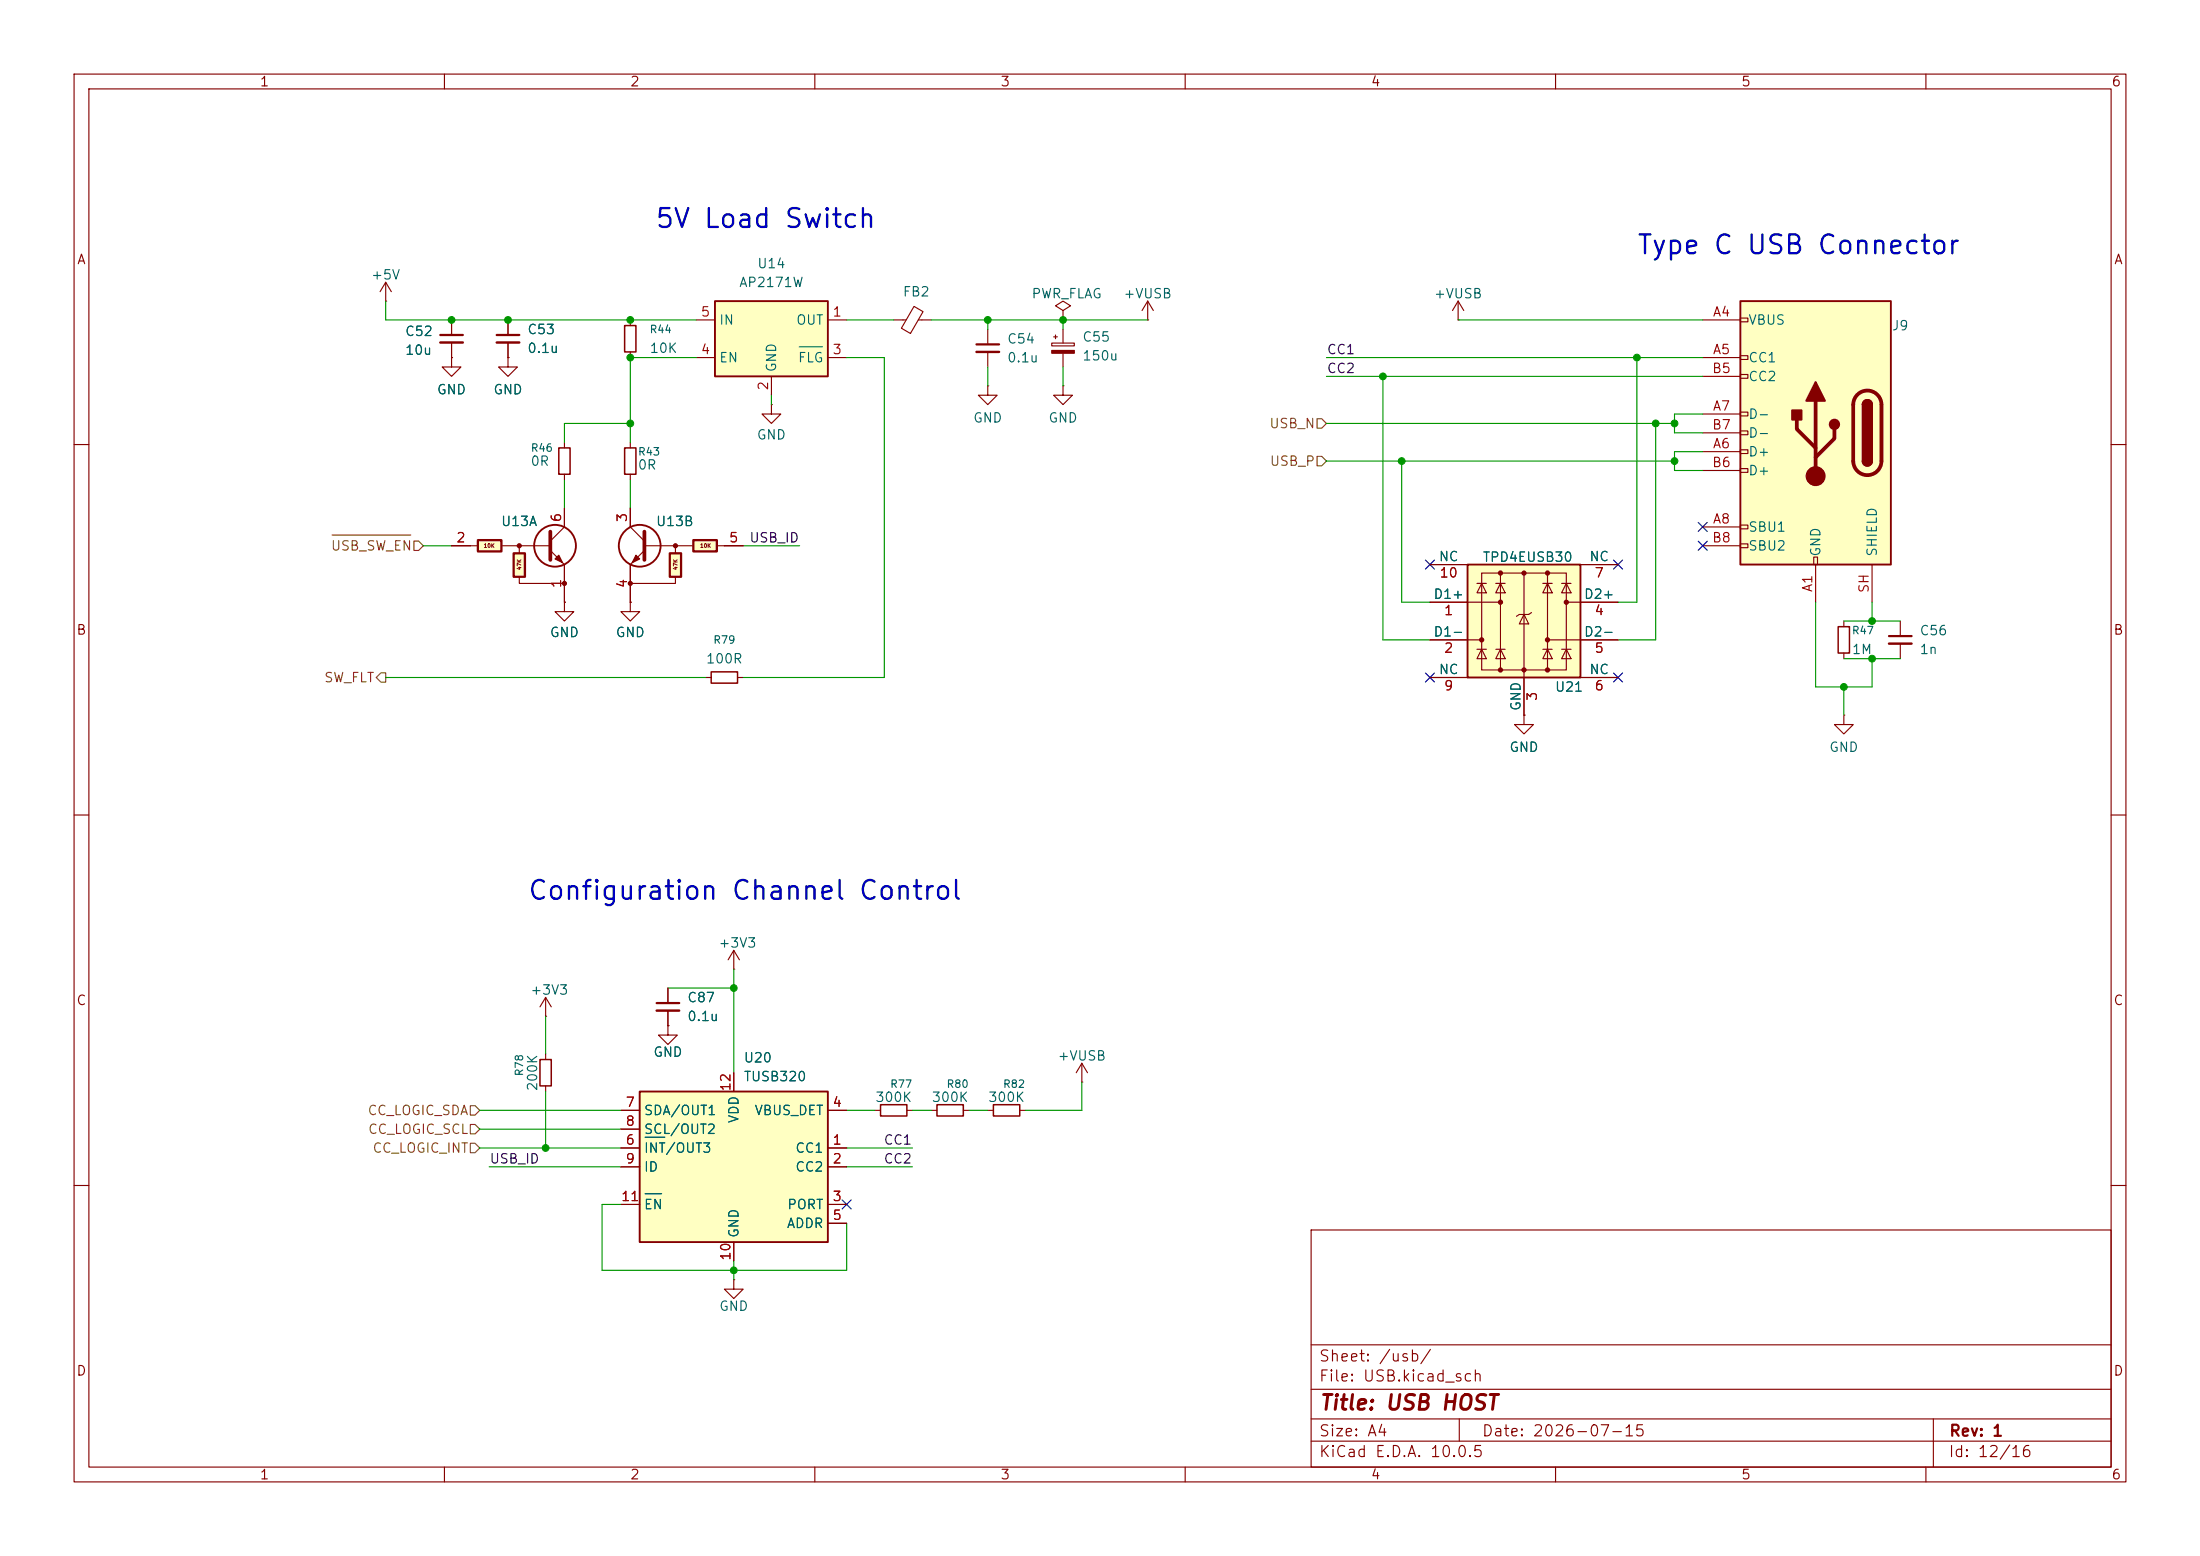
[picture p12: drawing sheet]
<svg xmlns="http://www.w3.org/2000/svg" width="297mm" height="210mm" viewBox="0 0 297 210" stroke-linecap="round" stroke-linejoin="round" font-family="sans-serif">
<g fill="none" stroke="#840000" stroke-width=".15">
<path d="M10 10h277v190h-277zM12 12h273v186h-273zM60 10v2M110 10v2M160 10v2M210 10v2M260 10v2M10 60h2M285 60h2M10 110h2M285 110h2M99.1 130.8h.1"/>
<path d="M99.1 128.3l-.8 1.2M99.1 128.3l.7 1.2M99.1 128.3v2.5M10 160h2M177 166h108v32h-108zM285 160h2M60 198v2M110 198v2M160 198v2M177 194.5h108M177 191.5h108M177 187.5h108"/>
<path d="M177 181.5h108M197 191.5v3M210 198v2M260 198v2M261 191.5v6.5"/>
</g>
<path d="M86.4 147.3h25.4v20.3h-25.4z" fill="#ffffc2"/>
<path d="M86.4 147.3h25.4v20.3h-25.4z" fill="none" stroke="#840000" stroke-width=".25"/>
<g fill="none" stroke="#840000" stroke-width=".15">
<path d="M52.1 38.1l-.8 1.3M52.1 38.1l.7 1.3M52.1 38.1v2.5M52.1 40.6h.1M61 48.3v1.2h-1.3l1.3 1.3 1.2-1.3h-1.2M61 48.3h.1M85.1 43.2v.7M85.1 47.5v.8M120.6 43.2h1.7M123.4 41.4l1.2 .7-1.7 2.9-1.2-.7zM124 43.2h1.7M76.2 81.3v1.3h-1.3l1.3 1.2 1.3-1.2h-1.3"/>
<path d="M76.2 81.3h.1M85.1 81.3v1.3h-1.3l1.3 1.2 1.3-1.2h-1.3M85.1 81.3h.1M95.2 91.4h.8M99.6 91.4h.7M73.7 142.2v.8M73.7 146.6v.7M83.8 154.9h2.6M83.8 157.5h2.6M83.8 149.9h2.6M83.8 152.4h2.6M99.1 144.8v2.5"/>
<path d="M111.8 154.9h2.5M111.8 157.5h2.5M111.8 149.9h2.5M118.1 149.9h.8M122.4 149.9h.8M83.8 162.6h2.6M99.1 167.6v2.6M111.8 162.6h2.5M111.8 165.1h2.5"/>
</g>
<path d="M87.1 153.5h2.6M87.1 161.1h2.2" fill="none" stroke="#006464" stroke-width=".15"/>
<path d="M84.3 43.9h1.6v3.6h-1.6zM96 90.7h3.6v1.5h-3.6zM72.9 143h1.5v3.6h-1.5zM118.9 149.1h3.5v1.5h-3.5z" fill="none" stroke="#840000" stroke-width=".2"/>
<path d="M96.5 40.6h15.3v10.2h-15.3z" fill="#ffffc2"/>
<path d="M96.5 40.6h15.3v10.2h-15.3z" fill="none" stroke="#840000" stroke-width=".25"/>
<path d="M94 43.2h2.5M94 48.3h2.5M104.1 50.8v2.5M111.8 43.2h2.5M111.8 48.3h2.5M125.7 149.9h.8M130 149.9h.8" fill="none" stroke="#840000" stroke-width=".15"/>
<path d="M107.9 46.8h3.1" fill="none" stroke="#006464" stroke-width=".15"/>
<path d="M126.5 149.1h3.5v1.5h-3.5z" fill="none" stroke="#840000" stroke-width=".2"/>
<g fill="#ffffc2">
<path d="M64.5 72.9h3.2v1.5h-3.2z"/>
<path d="M69.3 74.7h1.6v3.2h-1.6z"/>
</g>
<g fill="#840000" stroke="#840000" stroke-width=".15">
<path d="M74.9 75.4l.5-.5 .5 1z"/>
<circle cx="70.1" cy="73.7" r=".27"/>
<circle cx="76.2" cy="78.7" r=".27"/>
</g>
<path d="M85.1 59.7v.8M104.1 54.6v1.3h-1.2l1.2 1.3 1.3-1.3h-1.3M104.1 54.6h.1M61 73.7h3.5M67.8 73.7h6.4M70.1 78v.7h6.1M70.1 73.7v1M74.3 74.3l1.9 1.9v5.1M76.2 68.6v2.5l-1.9 1.9M85.1 64v.8" fill="none" stroke="#840000" stroke-width=".15"/>
<path d="M64.5 72.9h3.2v1.5h-3.2zM69.3 74.7h1.6v3.2h-1.6z" fill="none" stroke="#840000" stroke-width=".3"/>
<path d="M74.3 71.8v3.8" fill="none" stroke="#840000" stroke-width=".51"/>
<circle cx="74.9" cy="73.7" r="2.82" fill="none" stroke="#840000" stroke-width=".25"/>
<path d="M84.3 60.5h1.6v3.5h-1.6z" fill="none" stroke="#840000" stroke-width=".2"/>
<g fill="#ffffc2">
<path d="M93.6 72.9h3.2v1.5h-3.2z"/>
<path d="M90.4 74.7h1.5v3.2h-1.5z"/>
</g>
<g fill="#840000" stroke="#840000" stroke-width=".15">
<path d="M85.9 74.9l.5 .5-1.1 .5z"/>
<path d="M142 47.3h3v.4h-3z"/>
<circle cx="91.2" cy="73.7" r=".27"/>
<circle cx="85.1" cy="78.7" r=".27"/>
</g>
<g fill="none" stroke="#840000" stroke-width=".15">
<path d="M68.6 43.2v2M68.6 46.2v2.1M76.2 59.7v.8M133.3 52.1v1.2h-1.2l1.2 1.3 1.3-1.3h-1.3M133.3 52.1h.1M133.3 44.5v2M133.3 47.5v2M142 46.3h3v.4h-3zM142.2 45.5h.5M142.5 45.2v.5M143.5 41.9l1-.6-1-.7-1 .7 1 .6v1.3M143.5 43.2h.1"/>
<path d="M143.5 52.1v1.2h-1.3l1.3 1.3 1.3-1.3h-1.3M143.5 52.1h.1M143.5 44.5v1.8M143.5 47.7v1.8M154.9 43.2h.1M154.9 40.6l-.7 1.3M154.9 40.6l.8 1.3M154.9 40.6v2.6M196.8 43.2h.1M196.8 40.6l-.7 1.3M196.8 40.6l.8 1.3M196.8 40.6v2.6"/>
<path d="M76.2 64v.8M85.1 68.6v2.5l1.9 1.9M87 74.3l-1.9 1.9v5.1M87.1 73.7h6.4M91.2 78v.7h-6.1M91.2 73.7v1M96.8 73.7h3.5M205.7 96.5v1.3h-1.2l1.2 1.3 1.3-1.3h-1.3M205.7 96.5h.1M248.9 96.5v1.3h-1.3l1.3 1.3 1.3-1.3h-1.3M248.9 96.5h.1M248.9 83.8v.8"/>
<path d="M248.9 88.1v.8M73.7 137.2h.1M73.7 134.6l-.8 1.3M73.7 134.6l.7 1.3M73.7 134.6v2.6M90.2 133.4v2M90.2 136.4v2M133.3 149.9h.8M137.7 149.9h.7M146 146.1h.1M146 143.5l-.7 1.3M146 143.5l.8 1.3"/>
<path d="M146 143.5v2.6"/>
</g>
<path d="M67.1 45.2h3M131.8 46.5h3.1M90.4 74.7h1.5v3.2h-1.5zM93.6 72.9h3.2v1.5h-3.2zM88.6 135.4h3.1" fill="none" stroke="#840000" stroke-width=".3"/>
<path d="M87 71.8v3.8" fill="none" stroke="#840000" stroke-width=".51"/>
<circle cx="86.4" cy="73.7" r="2.82" fill="none" stroke="#840000" stroke-width=".25"/>
<path d="M67.1 46.2h3M131.8 47.5h3.1M88.6 136.4h3.1" fill="none" stroke="#840000" stroke-width=".33"/>
<path d="M75.4 60.5h1.6v3.5h-1.6zM248.2 84.6h1.5v3.5h-1.5zM134.1 149.1h3.6v1.5h-3.6z" fill="none" stroke="#840000" stroke-width=".2"/>
<path d="M198.1 76.2h15.3v15.2h-15.3z" fill="#ffffc2"/>
<g fill="none" stroke="#840000" stroke-width=".15">
<path d="M61 43.2v2M61 46.2v2.1M68.6 48.3v1.2h-1.3l1.3 1.3 1.2-1.3h-1.2M68.6 48.3h.1M193 76.2h5.1M199.4 78.7h1.3M200 77.3h11.5v13.1h-11.5zM200 78.7l.7 1.3h-1.3zM201.9 78.7h1.3M202.6 78.7l.6 1.3h-1.3zM202.6 77.3v13.1M205.7 77.3v19.2"/>
<path d="M208.3 78.7h1.2M208.9 78.7l.6 1.3h-1.2zM208.9 77.3v13.1M210.8 78.7h1.3M211.5 78.7l.6 1.3h-1.3zM213.4 76.2h5M193 81.3h9.6M193 86.4h7M193 91.4h5.1M199.4 87.6h1.3M200 87.6l.7 1.3h-1.3zM201.9 87.6h1.3"/>
<path d="M202.6 87.6l.6 1.3h-1.3zM205.7 82.9l.7 1.3h-1.3zM206.8 82.7l-.4 .2h-1.3l-.4 .3M208.3 87.6h1.2M208.9 87.6l.6 1.3h-1.2zM208.9 86.4h9.5M210.8 87.6h1.3M211.5 87.6l.6 1.3h-1.3zM211.5 81.3h6.9M213.4 91.4h5M256.5 83.8v2.1M256.5 86.9v2"/>
</g>
<path d="M198.1 76.2h15.3v15.2h-15.3z" fill="none" stroke="#840000" stroke-width=".25"/>
<g fill="#840000" stroke="#840000" stroke-width=".15">
<circle cx="200" cy="86.4" r=".28"/>
<circle cx="202.6" cy="77.3" r=".28"/>
<circle cx="202.6" cy="81.3" r=".28"/>
<circle cx="202.6" cy="90.4" r=".28"/>
<circle cx="205.7" cy="77.3" r=".28"/>
<circle cx="205.7" cy="90.4" r=".28"/>
<circle cx="208.9" cy="77.3" r=".28"/>
<circle cx="208.9" cy="86.4" r=".28"/>
<circle cx="208.9" cy="90.4" r=".28"/>
<circle cx="211.5" cy="81.3" r=".28"/>
</g>
<path d="M59.4 45.2h3.1M255 85.9h3.1" fill="none" stroke="#840000" stroke-width=".3"/>
<path d="M59.4 46.2h3.1M255 86.9h3.1" fill="none" stroke="#840000" stroke-width=".33"/>
<path d="M234.9 40.6h20.4v35.6h-20.4z" fill="#ffffc2"/>
<g fill="none" stroke="#840000" stroke-width=".15">
<path d="M61 48.3h.1M61 43.2v2M61 46.2v2.1M68.6 48.3h.1M68.6 43.2v2M68.6 46.2v2.1M229.9 43.2h5M229.9 48.3h5M229.9 55.9h5M229.9 50.8h5M229.9 58.4h5M234.9 42.9h1.1v.5h-1.1z"/>
<path d="M234.9 48h1.1v.5h-1.1zM234.9 50.5h1.1v.6h-1.1zM234.9 55.6h1.1v.5h-1.1zM234.9 58.2h1.1v.5h-1.1zM61 73.7h2.5M76.2 68.6v2.5M76.2 76.2v5.1M85.1 68.6v2.5M85.1 76.2v5.1M97.8 73.7h2.5M193 76.2h5.1M213.4 76.2h5"/>
<path d="M229.9 61h5M229.9 71.1h5M229.9 63.5h5M229.9 73.7h5M234.9 60.7h1.1v.5h-1.1zM234.9 63.2h1.1v.6h-1.1zM234.9 70.9h1.1v.5h-1.1zM234.9 73.4h1.1v.5h-1.1zM244.9 75.2h.5v1h-.5zM245.1 76.2v5.1M252.7 76.2v5.1M76.2 81.3h.1"/>
<path d="M85.1 81.3h.1M193 81.3h5.1M193 86.4h5.1M193 91.4h5.1M205.7 96.5h.1M205.7 91.4v5.1M213.4 81.3h5M213.4 86.4h5M213.4 91.4h5M90.2 138.4v1.3h-1.3l1.3 1.3 1.2-1.3h-1.2M90.2 138.4h.1M90.2 133.4v2"/>
<path d="M90.2 136.4v2M83.8 154.9h2.6M83.8 157.5h2.6M83.8 149.9h2.6M83.8 152.4h2.6M99.1 144.8v2.5M111.8 154.9h2.5M111.8 157.5h2.5M111.8 149.9h2.5M83.8 162.6h2.6M99.1 172.7v1.3h-1.3l1.3 1.3 1.2-1.3h-1.2M99.1 172.7h.1"/>
<path d="M99.1 167.6v2.6M111.8 162.6h2.5M111.8 165.1h2.5"/>
</g>
<path d="M234.9 40.6h20.4v35.6h-20.4zM251.5 54.6a.64 .64 0 0 1 .6-.6 .64 .64 0 0 1 .6 .6M251.5 62.2a.64 .64 0 0 0 .6 .7 .64 .64 0 0 0 .6-.7" fill="none" stroke="#840000" stroke-width=".25"/>
<path d="M242.6 56.6v1.3l2.5 2.6M245.1 54.1v10.2M247.6 57.9v1.3l-2.5 2.5M250.7 53.3a1.9 1.9 0 0 1 2.1-.4 1.9 1.9 0 0 1 1.2 1.7v7.6a1.91 1.91 0 0 1-1.9 1.9 1.91 1.91 0 0 1-1.9-1.9v-7.6a1.9 1.9 0 0 1 .5-1.3z" fill="none" stroke="#840000" stroke-width=".51"/>
<g fill="#840000" stroke="#840000" stroke-width=".25">
<path d="M251.5 54.6h1.2v7.6h-1.2z"/>
<path d="M251.6 54.2a.64 .64 0 0 1 .7-.2 .64 .64 0 0 1 .4 .6h-1.2z"/>
<path d="M251.5 62.2h1.2a.64 .64 0 0 1-.6 .7 .64 .64 0 0 1-.6-.7z"/>
<path d="M245.1 51.6l1.3 2.5h-2.6z"/>
<path d="M241.9 55.4h1.3v1.2h-1.3z"/>
<circle cx="247.6" cy="57.3" r=".63"/>
</g>
<circle cx="245.1" cy="64.3" r="1.27" fill="#840000" stroke="#840000" stroke-width=".15"/>
<path d="M177.8 56.5h.6l.7 .7-.7 .6h-.6zM44.8 72.2h10.7M55.9 73h.6l.6 .7-.6 .6h-.6zM177.8 61.6h.6l.7 .6-.7 .7h-.6zM51.4 90.8h.7v1.3h-.7l-.6-.7zM63.5 151.8h.6l.7 .6-.7 .6h-.6zM63.5 149.2h.6l.7 .7-.7 .6h-.6zM63.5 154.3h.6l.7 .6-.7 .7h-.6z" fill="none" stroke="#725600" stroke-width=".15"/>
<g fill="none" stroke="#009600" stroke-width=".15">
<path d="M52.1 40.6v2.6h41.9M85.1 57.2h-8.9v2.5M94 48.3h-8.9v11.4M104.1 53.3v1.3M114.3 43.2h6.3M114.3 48.3h5.1v43.1h-19.1M125.7 43.2h29.2M133.3 43.2v1.3M133.3 49.5v2.6M143.5 43.2v1.3M143.5 49.5v2.6M179.1 48.3h50.8"/>
<path d="M179.1 57.2h47M179.1 50.8h50.8M186.7 50.8v35.6h6.3M196.8 43.2h33.1M221 48.3v33h-2.6M223.5 57.2v29.2h-5.1M229.9 55.9h-3.8v2.5h3.8M57.1 73.7h3.9M76.2 64.8v3.8M85.1 64.8v3.8M100.3 73.7h7.6M179.1 62.2h47"/>
<path d="M189.2 62.2v19.1h3.8M229.9 61h-3.8v2.5h3.8M52.1 91.4h43.1M245.1 81.3v11.4h7.6v-3.8M248.9 88.9h7.6M248.9 92.7v3.8M248.9 83.8h7.6M252.7 81.3v2.5M73.7 137.2v5M90.2 133.4h8.9M99.1 130.8v14M64.8 154.9h19"/>
<path d="M64.8 149.9h19M64.8 152.4h19M66 157.5h17.8M73.7 147.3v7.6M114.3 154.9h8.9M114.3 149.9h3.8M114.3 157.5h8.9M123.2 149.9h2.5M130.8 149.9h2.5M146 146.1v3.8h-7.6M83.8 162.6h-2.5v8.9h33v-6.4M99.1 170.2v2.5"/>
</g>
<g fill="none" stroke="#000084" stroke-width=".15">
<path d="M192.4 75.6l1.2 1.2M193.6 75.6l-1.2 1.2M217.8 75.6l1.2 1.2M219 75.6l-1.2 1.2M229.3 70.5l1.2 1.2M229.3 73.1l1.2 1.2M230.5 70.5l-1.2 1.2M230.5 73.1l-1.2 1.2M192.4 90.8l1.2 1.2M193.6 90.8l-1.2 1.2M217.8 90.8l1.2 1.2M219 90.8l-1.2 1.2"/>
<path d="M113.7 162l1.2 1.2M114.9 162l-1.2 1.2"/>
</g>
<path d="M87.1 153.5h2.6M87.1 161.1h2.2" fill="none" stroke="#006464" stroke-width=".15"/>
<g fill="#009600" stroke="#009600" stroke-width=".14">
<circle cx="186.7" cy="50.8" r=".46"/>
<circle cx="189.2" cy="62.2" r=".46"/>
<circle cx="221" cy="48.3" r=".46"/>
<circle cx="133.3" cy="43.2" r=".46"/>
<circle cx="143.5" cy="43.2" r=".46"/>
<circle cx="85.1" cy="48.3" r=".46"/>
<circle cx="85.1" cy="43.2" r=".46"/>
<circle cx="68.6" cy="43.2" r=".46"/>
<circle cx="85.1" cy="57.2" r=".46"/>
<circle cx="61" cy="43.2" r=".46"/>
<circle cx="248.9" cy="92.7" r=".46"/>
<circle cx="252.7" cy="88.9" r=".46"/>
<circle cx="223.5" cy="57.2" r=".46"/>
<circle cx="226.1" cy="62.2" r=".46"/>
<circle cx="226.1" cy="57.2" r=".46"/>
<circle cx="252.7" cy="83.8" r=".46"/>
<circle cx="99.1" cy="171.5" r=".46"/>
<circle cx="73.7" cy="154.9" r=".46"/>
<circle cx="99.1" cy="133.4" r=".46"/>
</g>
<g font-size="2.5" fill="#0000c2">
<text x="88.3" y="31.4">5V Load Switch</text>
<text x="220.9" y="35">Type C USB Connector</text>
<text x="71.1" y="122.1">Configuration Channel Control</text>
</g>
<text font-size="2" fill="#840000" x="178" y="190.8">Title: USB HOST</text>
<g font-size="1.5" fill="#840000">
<text x="178" y="184.1">Sheet: /usb/</text>
<text x="178" y="186.8">File: USB.kicad_sch</text>
<text x="178" y="197">KiCad E.D.A. 10.0.5</text>
<text x="178" y="194.2">Size: A4</text>
<text x="200" y="194.2">Date: 2026-07-15</text>
<text x="263" y="197">Id: 12/16</text>
<text x="263" y="194.2">Rev: 1</text>
</g>
<g font-size="1.3" fill="#840000">
<text x="35" y="12">1</text>
<text x="85" y="12">2</text>
<text x="135" y="12">3</text>
<text x="185" y="12">4</text>
<text x="235" y="12">5</text>
<text x="285" y="12">6</text>
<text x="10.3" y="36">A</text>
<text x="285.3" y="36">A</text>
<text x="10.2" y="86">B</text>
<text x="285.2" y="86">B</text>
<text x="10.2" y="136">C</text>
<text x="285.2" y="136">C</text>
<text x="10.2" y="186">D</text>
<text x="285.2" y="186">D</text>
<text x="35" y="200">1</text>
<text x="85" y="200">2</text>
<text x="135" y="200">3</text>
<text x="185" y="200">4</text>
<text x="235" y="200">5</text>
<text x="285" y="200">6</text>
</g>
<g font-size="1.3" fill="#006464">
<text x="50" y="38">+5V</text>
<text x="99.7" y="39.1">AP2171W</text>
<text x="102.1" y="36.5">U14</text>
<text x="121.8" y="40.3">FB2</text>
<text x="139.2" y="40.6">PWR_FLAG</text>
<text x="151.6" y="40.6">+VUSB</text>
<text x="193.5" y="40.6">+VUSB</text>
<text x="54.6" y="45.7">C52</text>
<text x="71.1" y="45.4">C53</text>
<text x="71.1" y="48">0.1u</text>
<text x="87.6" y="48">10K</text>
<text x="97" y="44.1">IN</text>
<text x="107.4" y="44.1">OUT</text>
<text x="135.9" y="46.7">C54</text>
<text x="146" y="46.4">C55</text>
<text x="235.9" y="44.1">VBUS</text>
<text x="255.3" y="44.9">J9</text>
<text x="54.6" y="48.2">10u</text>
<text x="58.9" y="53.5">GND</text>
<text x="66.5" y="53.5">GND</text>
<text x="97" y="49.2">EN</text>
<text x="105.1" y="50.3" transform="rotate(-90 105.1 50.3)">GND</text>
<text x="107.6" y="49.2">FLG</text>
<text x="135.9" y="49.2">0.1u</text>
<text x="146" y="49">150u</text>
<text x="235.9" y="49.2">CC1</text>
<text x="235.9" y="51.8">CC2</text>
<text x="102.1" y="59.6">GND</text>
<text x="131.3" y="57.4">GND</text>
<text x="141.4" y="57.4">GND</text>
<text x="235.9" y="56.8">D-</text>
<text x="235.9" y="59.4">D-</text>
<text x="71.5" y="63.2">0R</text>
<text x="86" y="63.7">0R</text>
<text x="235.9" y="61.9">D+</text>
<text x="235.9" y="64.5">D+</text>
<text x="67.5" y="71.3">U13A</text>
<text x="88.5" y="71.3">U13B</text>
<text x="194.2" y="76.1">NC</text>
<text x="200.1" y="76.1">TPD4EUSB30</text>
<text x="214.5" y="76.1">NC</text>
<text x="235.9" y="72.1">SBU1</text>
<text x="235.9" y="74.6">SBU2</text>
<text x="246.1" y="75.2" transform="rotate(-90 246.1 75.2)">GND</text>
<text x="253.7" y="75.2" transform="rotate(-90 253.7 75.2)">SHIELD</text>
<text x="193.4" y="81.1">D1+</text>
<text x="213.7" y="81.1">D2+</text>
<text x="74.1" y="86.3">GND</text>
<text x="83" y="86.3">GND</text>
<text x="95.2" y="89.9">100R</text>
<text x="193.4" y="86.2">D1-</text>
<text x="213.7" y="86.2">D2-</text>
<text x="249.9" y="88.6">1M</text>
<text x="259.1" y="86.1">C56</text>
<text x="259.1" y="88.6">1n</text>
<text x="194.2" y="91.3">NC</text>
<text x="209.8" y="93.7">U21</text>
<text x="214.5" y="91.3">NC</text>
<text x="203.7" y="101.8">GND</text>
<text x="205.6" y="96" transform="rotate(-90 205.6 96)">GND</text>
<text x="246.9" y="101.8">GND</text>
<text x="96.9" y="128.2">+3V3</text>
<text x="71.5" y="134.6">+3V3</text>
<text x="92.7" y="135.6">C87</text>
<text x="88.1" y="142.9">GND</text>
<text x="92.7" y="138.1">0.1u</text>
<text x="100.3" y="143.7">U20</text>
<text x="142.7" y="143.5">+VUSB</text>
<text x="72.8" y="147.4" transform="rotate(-90 72.8 147.4)">200K</text>
<text x="100.3" y="146.3">TUSB320</text>
<text x="118.1" y="149">300K</text>
<text x="125.7" y="149">300K</text>
<text x="133.3" y="149">300K</text>
<text x="86.8" y="155.9">INT/OUT3</text>
<text x="86.8" y="150.8">SDA/OUT1</text>
<text x="86.8" y="153.4">SCL/OUT2</text>
<text x="100" y="151.7" transform="rotate(-90 100 151.7)">VDD</text>
<text x="101.8" y="150.8">VBUS_DET</text>
<text x="107.3" y="155.9">CC1</text>
<text x="86.8" y="158.4">ID</text>
<text x="107.3" y="158.4">CC2</text>
<text x="86.8" y="163.5">EN</text>
<text x="100" y="167.2" transform="rotate(-90 100 167.2)">GND</text>
<text x="106.1" y="166.1">ADDR</text>
<text x="106.2" y="163.5">PORT</text>
<text x="97" y="177.2">GND</text>
</g>
<g font-size="1.3" fill="#a90000">
<text x="94.5" y="43">5</text>
<text x="112.3" y="43">1</text>
<text x="231.1" y="43">A4</text>
<text x="94.5" y="48.1">4</text>
<text x="104" y="52.8" transform="rotate(-90 104 52.8)">2</text>
<text x="112.3" y="48.1">3</text>
<text x="231" y="50.7">B5</text>
<text x="231.1" y="48.1">A5</text>
<text x="231" y="58.3">B7</text>
<text x="231.1" y="55.7">A7</text>
<text x="231" y="63.4">B6</text>
<text x="231.1" y="60.8">A6</text>
<text x="76.1" y="70.6" transform="rotate(-90 76.1 70.6)">6</text>
<text x="85" y="70.6" transform="rotate(-90 85 70.6)">3</text>
<text x="231.1" y="71">A8</text>
<text x="61.5" y="73.5">2</text>
<text x="98.3" y="73.5">5</text>
<text x="231" y="73.5">B8</text>
<text x="76.1" y="79.5" transform="rotate(-90 76.1 79.5)">1</text>
<text x="85" y="79.5" transform="rotate(-90 85 79.5)">4</text>
<text x="194.2" y="78.3">10</text>
<text x="194.8" y="83.3">1</text>
<text x="215.2" y="83.3">4</text>
<text x="215.2" y="78.3">7</text>
<text x="245" y="80" transform="rotate(-90 245 80)">A1</text>
<text x="252.6" y="80.1" transform="rotate(-90 252.6 80.1)">SH</text>
<text x="194.8" y="88.4">2</text>
<text x="215.2" y="88.4">5</text>
<text x="194.8" y="93.5">9</text>
<text x="207.8" y="94.7" transform="rotate(-90 207.8 94.7)">3</text>
<text x="215.2" y="93.5">6</text>
<text x="84.4" y="149.7">7</text>
<text x="98.9" y="147.4" transform="rotate(-90 98.9 147.4)">12</text>
<text x="112.3" y="149.7">4</text>
<text x="84.4" y="154.8">6</text>
<text x="84.4" y="152.3">8</text>
<text x="112.3" y="154.8">1</text>
<text x="84.4" y="157.3">9</text>
<text x="112.3" y="157.3">2</text>
<text x="83.8" y="162.4">11</text>
<text x="112.3" y="162.4">3</text>
<text x="112.3" y="165">5</text>
<text x="98.9" y="170.2" transform="rotate(-90 98.9 170.2)">10</text>
</g>
<g font-size="1.3" fill="#0f0f0f">
<text x="179" y="50.7">CC2</text>
<text x="179" y="48.1">CC1</text>
<text x="101.1" y="73.5">USB_ID</text>
<text x="119.2" y="154.8">CC1</text>
<text x="66" y="157.4">USB_ID</text>
<text x="119.2" y="157.4">CC2</text>
</g>
<g font-size="1.3" fill="#725600">
<text x="171.3" y="58.1">USB_N</text>
<text x="171.3" y="63.2">USB_P</text>
<text x="44.6" y="74.6">USB_SW_EN</text>
<text x="43.7" y="92.4">SW_FLT</text>
<text x="49.5" y="150.8">CC_LOGIC_SDA</text>
<text x="49.6" y="153.4">CC_LOGIC_SCL</text>
<text x="50.2" y="155.9">CC_LOGIC_INT</text>
</g>
<g font-size="1" fill="#006464">
<text x="87.6" y="45.2">R44</text>
<text x="71.6" y="61.2">R46</text>
<text x="86.1" y="61.7">R43</text>
<text x="96.2" y="87.1">R79</text>
<text x="249.9" y="85.9">R47</text>
<text x="70.9" y="145.3" transform="rotate(-90 70.9 145.3)">R78</text>
<text x="120.1" y="147.1">R77</text>
<text x="127.7" y="147.1">R80</text>
<text x="135.3" y="147.1">R82</text>
</g>
<g font-size=".5" fill="#840000">
<text x="65.3" y="74">10K</text>
<text x="70.5" y="77" transform="rotate(-90 70.5 77)">47K</text>
<text x="91.6" y="77" transform="rotate(-90 91.6 77)">47K</text>
<text x="94.5" y="74">10K</text>
</g>
</svg>
